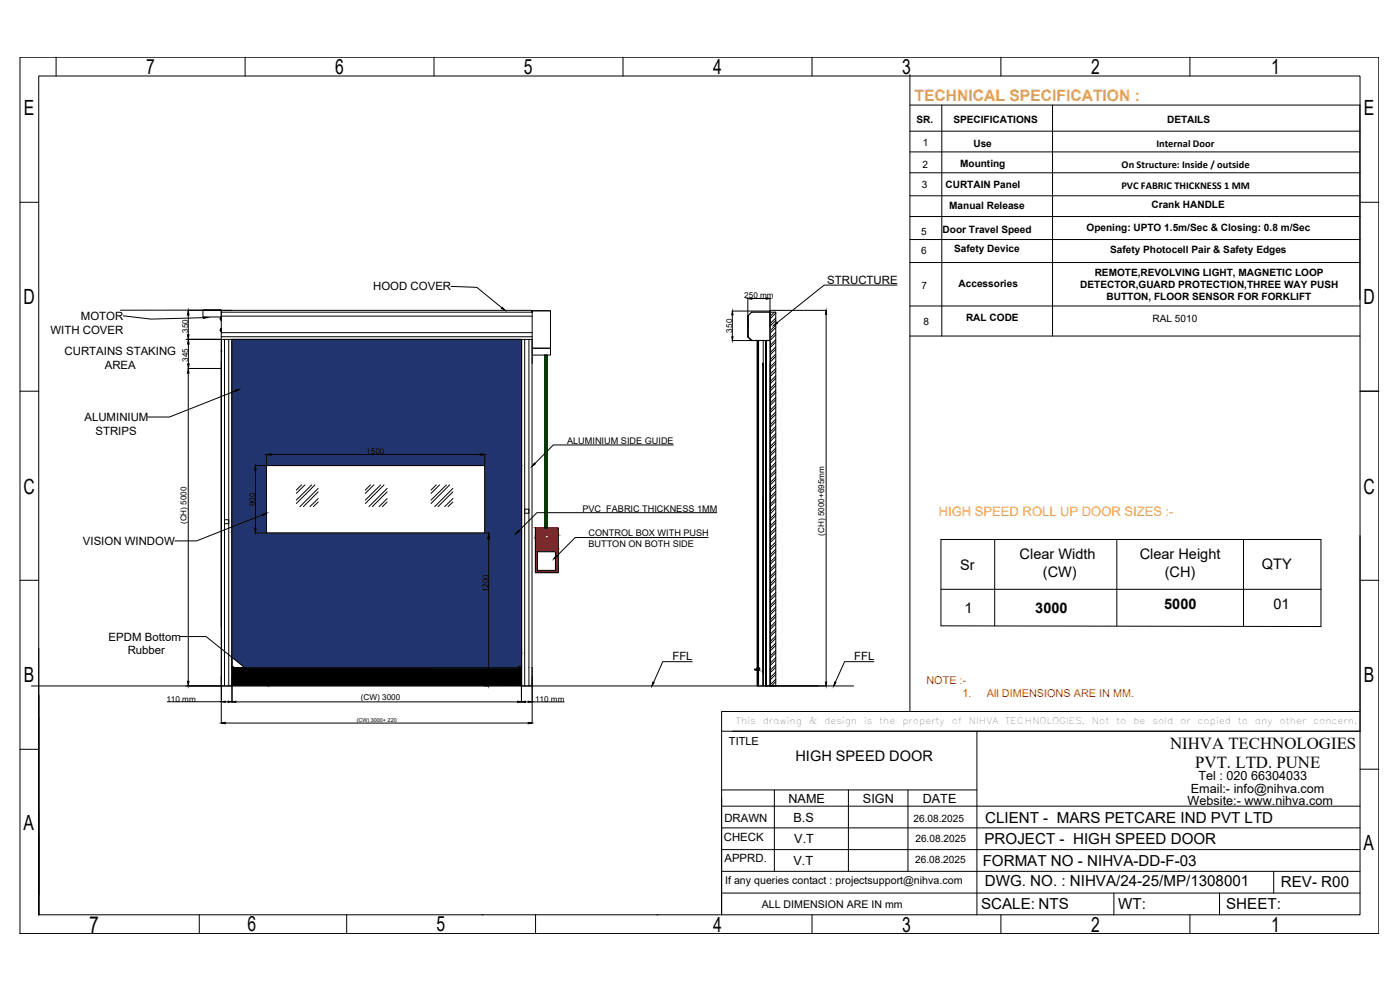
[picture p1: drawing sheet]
<svg xmlns="http://www.w3.org/2000/svg" width="420mm" height="297mm" viewBox="0 0 420 297" stroke-linecap="round" stroke-linejoin="round" font-family="sans-serif">
<!-- layer: 0 -->
<g fill="#cd2027" stroke="#cd2027" stroke-width=".3">
<path d="M160.7 158.4l6.8 2.1v-2.1zM160.7 158.4l6.8 2.1h-6.8z"/>
<path d="M164.1 160.5h3.4zM164.1 160.5h3.4z"/>
<path d="M160.7 160.5h3.3zM160.7 160.5h3.4z"/>
<path d="M164.1 160.5h3.4zM164.1 160.5h3.4z"/>
<path d="M160.7 160.5h3.2zM160.7 160.5h3.3z"/>
<path d="M164.2 160.5l3.3 .1zM164.2 160.5l3.3 .1z"/>
<path d="M160.7 160.5h3.2zM160.7 160.5l3.1 .1z"/>
<path d="M164.3 160.6h3.2zM164.3 160.6h3.2z"/>
<path d="M160.7 160.6h3.1zM160.7 160.6h3z"/>
<path d="M164.4 160.6h3.1zM164.4 160.6h3.1z"/>
<path d="M160.7 160.6h3zM160.7 160.6l2.9 .1z"/>
<path d="M164.5 160.6l3 .1zM164.5 160.6l3 .1z"/>
<path d="M160.7 160.7h2.9zM160.7 160.7l2.9 .1z"/>
<path d="M164.5 160.7l3 .1zM164.5 160.7l3 .1z"/>
<path d="M160.7 160.8h2.9zM160.7 160.8l2.9 .1z"/>
<path d="M164.5 160.8l3 .1zM164.5 160.8l3 .1z"/>
<path d="M160.7 160.9l2.9 .1zM160.7 160.9l2.9 .1z"/>
<path d="M164.6 160.9l2.9 .1zM164.6 160.9l2.9 .1z"/>
<path d="M160.7 161l2.9 .1zM160.7 161l2.9 .1z"/>
<path d="M164.6 161l2.9 .1zM164.6 161l2.9 .1z"/>
<path d="M160.7 161.1h2.9zM160.7 161.1h2.9z"/>
<path d="M164.6 161.1l2.9 .1zM164.6 161.1l2.9 .1z"/>
<path d="M160.7 161.1l2.9 .1zM160.7 161.1l2.9 .1z"/>
<path d="M164.5 161.2l3 .1zM164.5 161.2l3 .1zM164.5 161.3h3zM164.5 161.3h3z"/>
<path d="M160.7 161.2l2.9 .1zM160.7 161.2l2.9 .1z"/>
<path d="M164.5 161.3l3 .1zM164.5 161.3l3 .1z"/>
<path d="M160.7 161.3l3 .1zM160.7 161.3l3 .1z"/>
<path d="M164.5 161.4h3zM164.4 161.4h3.1z"/>
<path d="M160.7 161.4h3.1zM160.7 161.4h3.1z"/>
<path d="M164.4 161.4l3.1 .1zM164.3 161.5h3.2z"/>
<path d="M160.7 161.4l3.2 .1zM160.7 161.4l3.2 .1z"/>
<path d="M164.3 161.5h3.2zM164.2 161.5h3.3z"/>
<path d="M160.7 161.5h3.3zM160.7 161.5h3.3z"/>
<path d="M164.2 161.5h3.3zM164.1 161.5h3.4z"/>
<path d="M160.7 161.5h3.4zM160.7 161.5h3.4z"/>
<path d="M160.7 161.5l6.8 3.1v-3.1zM160.7 161.5l6.8 3.1h-6.8z"/>
<path d="M160.7 164.6l6.8 .8v-.8zM160.7 164.6l6.8 .8h-6.8z"/>
<path d="M166.8 165.4l.7 5.7v-5.7zM166.8 165.4l.7 5.7h-.7z"/>
<path d="M160.7 165.4l.6 5.7v-5.7zM160.7 165.4l.6 5.7h-.6z"/>
<path d="M160.7 171.1l6.8 .7v-.7zM160.7 171.1l6.8 .7h-6.8z"/>
</g>
<path d="M163.5 106.5l.7 51.9v-51.9zM163.5 106.5l.7 51.9h-.7z" fill="#0f0" stroke="#0f0" stroke-width=".3"/>
<g fill="#000" stroke="#000" stroke-width=".3">
<path d="M150.7 92.2l.9 .9-1.1-.6zM233.1 96.7l.2 .3-1.1 .6zM70.6 117.1l1.2-.3-1.1 .7zM160.4 138.9l.3 .3-1 .7zM78.7 154.3l1.3-.3-1.1 .7zM155.5 159.2l.3 .3-1 .7zM166.9 166.7l.3 .2-1 .8zM69.6 200h.6zM70.2 200.1l.1 .2zM79.4 204.8l.9 .9-1.1-.6zM195.9 204.6l.4 .2-.6 1zM250.5 204.6l.4 .2-.7 1z"/>
<path d="M69.6 200v.4zM69.6 200l-.1 .4z"/>
<path d="M69.8 200.4h.5zM69.8 200.4h.5z"/>
<path d="M70.3 200.4h86.2zM70.3 200.4h86.2z"/>
<path d="M69.8 200.4l86.7 5.3v-5.3zM69.8 200.4l86.7 5.3h-86.7z"/>
</g>
<g fill="none" stroke="#000" stroke-width=".3">
<path d="M6 17.2h407.8v262.9h-407.8zM16.8 17.2v5.6M73.6 17.2v5.6M130.2 17.2v5.6M187 17.2v5.6M243.7 17.2v5.6M300.4 17.2v5.6M357.1 17.2v5.6M11.6 22.8h396.6v251.7h-396.6zM273.1 31.5h135v58.4M273.1 39.4h135.1M273.1 22.4v191.1"/>
<path d="M282.6 31.5v69.3M315.9 31.5v69.3M273.1 58.7h135.1M273.1 45.6h135.1M273.1 51.8h135.1M6 60.7h5.6M273.1 78.8h135.1M273.1 65h135.1M273.1 71.9h135.1M408.2 60.7h5.6M60.5 93.1h9.1M66.4 93l-30.3 .1"/>
<path d="M135.4 85.9l7.7 .3 7.5 6.2M231.1 93.7h1.7v112.1h-1.7zM232.4 93.7l-1.2 1.2M232.8 95.4l-1.6 1.6M232.8 97.6l-1.6 1.6M232.8 99.7l-1.6 1.6M232.8 94l-1.6 1.6M232.8 96.1l-1.6 1.6M232.8 98.3l-1.6 1.6M269.2 85.5h-21.9l-14.1 11.3M273.1 91.8h135.1M6 117.4h5.6"/>
<path d="M56.5 101.8h9.8M66.4 108.4v79.7M69.6 101.8h86.9v98.6h-86.9zM70.6 117.3l-19.7 7.8h-6.6M159.7 104.5v2M163.5 106.5h.7v51.9h-.7zM232.8 101.9l-1.6 1.6M232.8 104.1l-1.6 1.6M232.8 106.2l-1.6 1.7M232.8 108.4l-1.6 1.6M232.8 110.6l-1.6 1.6M232.8 112.8l-1.6 1.6"/>
<path d="M232.8 114.9l-1.6 1.6M232.8 117.1l-1.6 1.6M232.8 119.2l-1.6 1.6M232.8 100.4l-1.6 1.7M232.8 102.6l-1.6 1.7M232.8 104.8l-1.6 1.6M232.8 107l-1.6 1.6M232.8 109.1l-1.6 1.6M232.8 111.3l-1.6 1.6M232.8 113.5l-1.6 1.6M232.8 115.6l-1.6 1.6M232.8 117.8l-1.6 1.6"/>
<path d="M232.8 120l-1.6 1.6M273.1 100.8h135.1M408.2 117.4h5.6M80 139.7h65.5v20.2h-65.5zM202.1 133.5h-36l-5.5 5.6M232.8 121.4l-1.6 1.6M232.8 123.6l-1.6 1.6M232.8 125.8l-1.6 1.6M232.8 127.9l-1.6 1.6M232.8 130.1l-1.6 1.6M232.8 132.3l-1.6 1.6M232.8 134.4l-1.6 1.6"/>
<path d="M232.8 136.6l-1.6 1.6M232.8 138.8l-1.6 1.6M232.8 122.2l-1.6 1.6M232.8 124.3l-1.6 1.6M232.8 126.5l-1.6 1.6M232.8 128.6l-1.6 1.6M232.8 130.8l-1.6 1.6M232.8 133l-1.6 1.6M232.8 135.2l-1.6 1.6M232.8 137.3l-1.6 1.6M232.8 139.5l-1.6 1.6M67.4 155.9h1.3v1.2h-1.3z"/>
<path d="M78.8 154.5l-19.8 7.8h-6.5M90.5 145.5l-1.6 1.6M91.5 145.5l-2.6 2.5M93.5 145.5l-4.6 4.6M94.5 145.5l-5.6 5.6M95.5 146.5l-5.5 5.5M95.5 149.6l-2.5 2.4M95.5 147.6l-4.5 4.4M95.5 150.6l-1.4 1.4M111.2 145.5l-1.6 1.6M112.2 145.5l-2.6 2.5M114.2 145.5l-4.6 4.6"/>
<path d="M115.3 145.5l-5.7 5.6M116.2 146.5l-5.5 5.5M116.2 149.6l-2.4 2.4M116.2 147.6l-4.5 4.4M116.2 150.6l-1.4 1.4M130.9 145.5l-1.5 1.6M131.9 145.5l-2.5 2.5M134 145.5l-4.6 4.6M134.9 145.5l-5.5 5.6M135.9 146.5l-5.4 5.5M135.9 149.6l-2.4 2.4M135.9 147.6l-4.4 4.4"/>
<path d="M135.9 150.6l-1.4 1.4M157.5 152.8h1.2v1.2h-1.2zM160.7 158.4h6.8v13.4h-6.8zM215.1 153.8h-54l-5.5 5.6M232.8 140.9l-1.6 1.6M232.8 143.1l-1.6 1.6M232.8 145.3l-1.6 1.6M232.8 147.4l-1.6 1.6M232.8 149.6l-1.6 1.6M232.8 151.8l-1.6 1.6M232.8 154l-1.6 1.6M232.8 156.1l-1.6 1.6"/>
<path d="M232.8 158.3l-1.6 1.6M232.8 141.6l-1.6 1.6M232.8 143.8l-1.6 1.6M232.8 146l-1.6 1.6M232.8 148.2l-1.6 1.6M232.8 150.3l-1.6 1.6M232.8 152.5l-1.6 1.6M232.8 154.7l-1.6 1.6M232.8 156.8l-1.6 1.6M232.8 159l-1.6 1.6M6 174.1h5.6M161.3 165.6h5.4v5.6h-5.4z"/>
<path d="M212.5 161.3h-39.9l-5.5 5.5M232.8 160.4l-1.6 1.6M232.8 162.6l-1.6 1.6M232.8 164.8l-1.6 1.6M232.8 166.9l-1.6 1.7M232.8 169.1l-1.6 1.6M232.8 171.3l-1.6 1.6M232.8 173.4l-1.6 1.7M232.8 175.6l-1.6 1.6M232.8 177.8l-1.6 1.6M232.8 179.9l-1.6 1.7M232.8 161.1l-1.6 1.7"/>
<path d="M232.8 163.4l-1.6 1.6M232.8 165.5l-1.6 1.6M232.8 167.7l-1.6 1.6M232.8 169.8l-1.6 1.6M232.8 172l-1.6 1.6M232.8 174.2l-1.6 1.6M232.8 176.3l-1.6 1.7M232.8 178.5l-1.6 1.6M282.4 176.8h114M282.4 161.9h114v26.1l-114-.2zM298.5 161.9v25.9M335.2 161.9v25.9"/>
<path d="M373.2 161.9v25.9M408.2 160.7v52.8M408.2 174.1h5.6M11.6 194.5v80M54.1 191h7.7l17.5 14M156.5 195.9v4.1h-.8v.4M207.8 198.5h-8.9l-2.7 6.2M232.8 182.1l-1.6 1.6M232.8 184.3l-1.6 1.6M232.8 186.5l-1.6 1.6M232.8 188.6l-1.6 1.6M232.8 190.8l-1.6 1.6"/>
<path d="M232.8 192.9l-1.6 1.6M232.8 195.1l-1.6 1.7M232.8 197.3l-1.6 1.6M232.8 199.5l-1.6 1.6M232.8 180.7l-1.6 1.6M232.8 182.8l-1.6 1.6M232.8 185l-1.6 1.6M232.8 187.2l-1.6 1.6M232.8 189.3l-1.6 1.7M232.8 191.5l-1.6 1.6M232.8 193.7l-1.6 1.6M232.8 195.9l-1.6 1.6"/>
<path d="M232.8 198l-1.6 1.6M262.3 198.5h-8.8l-2.8 6.2M9.4 205.8h246.8M70.3 200.4h85.4M71.7 200.4h.1M73.9 200.4h.1M76.1 200.4h.1M78.3 200.4h.1M80.5 200.4h.1M82.7 200.4h.1M84.9 200.4h.1M87.2 200.4h.1"/>
<path d="M89.4 200.4h.1M91.6 200.4h.1M93.8 200.4h.1M96 200.4h.1M98.2 200.4h.1M100.4 200.4h.1M102.6 200.4h.1M104.8 200.4h.1M107 200.4h.1M109.2 200.4h.1M111.4 200.4h.1M113.6 200.4h.1"/>
<path d="M115.8 200.4h.1M118 200.4h.1M120.2 200.4h.1M122.4 200.4h.1M124.6 200.4h.1M126.8 200.4h.1M129 200.4h.1M131.2 200.4h.1M133.4 200.4h.1M135.6 200.4h.1M137.8 200.4h.1M140 200.4h.1"/>
<path d="M142.2 200.4h.1M144.4 200.4h.1M146.6 200.4h.1M148.8 200.4h.1M155.7 200.4h.1M216.6 213.5h191.6v5.9h-191.6zM216.6 219.4v55.1M219.8 219.4h73.4M232.8 201.6l-1.6 1.6M232.8 203.8l-1.6 1.6M232.8 200.2l-1.6 1.6M232.8 202.3l-1.6 1.6"/>
<path d="M232.8 204.5l-1.3 1.3M408.2 219.4h-115v55.1M6 224.8h5.6M216.6 237h76.6M232.4 237v24.4M254.6 237v24.4M272.5 237v24.4M408.2 230.8h5.6M216.6 254.9h191.6M216.6 248.4h191.6M216.6 241.9h191.6M59.8 274.5v5.6"/>
<path d="M104 274.5v5.6M144.7 274.5h.1M160.7 274.5v5.6M197.2 274.5h.1M216.6 261.4h191.6M216.6 268h191.6M243.7 274.5v5.6M300.4 274.5v5.6M334.3 268v6.5M357.1 274.5v5.6M366 268v6.5M382.3 261.4v6.6"/>
</g>
<!-- layer: PDF_Geometry -->
<path d="M66.1 105.3h.7M66.2 105.1l.5 .5M66.4 104.9v.7M66.7 105.1l-.5 .5" fill="none" stroke="#c0c0c0" stroke-width=".3"/>
<path d="M225.6 93.6h5.5v8.6h-5.5l-1.1-1.1v-6.3zM228.4 201.3h.1" fill="none" stroke="#808080" stroke-width=".3"/>
<g fill="none" stroke="#000" stroke-width=".3">
<path d="M60.9 93.1h5.5v2.1h-5.5zM60.9 93l5.5 .1zM66.1 95.5l.1 .3zM66.1 99l.1 .2zM66.2 95.5l.1 .3zM66.2 95.4l.1 .1M66.2 98.7v.2l.1-.2M66.2 95.4h.1M66.3 98.6l.1 .9zM66.3 95.8l-.1 .2M66.3 99.2l-.1 .1v-.4h.1l-.1 .4M66.3 98.8v.1"/>
<path d="M66.3 95.9v.1M66.4 95.2l-.1 .9zM66.4 93.7v1.2M159.7 93.2h5.5v11.3h-5.5zM159.7 99.8h-93.3v1.2h93.3M159.7 94.9h-93.3v4.9M165.2 93.6v-.4h-5.5v.4v-.5h-93.3v.6h93.3M224.4 94.8v6.2l1.2 1.2-1.2-1.1zM225.6 93.6l5.5 .1v8.4l-5.5 .1-1.1-1.1v-6.3zM231.1 93.2v.4zM231.1 93.2l.1-.1v112.7h-1.4v-96.8v96.8h-.7v-3.8M231.2 93.7h.1"/>
<path d="M55.8 101.8h9.9M66.4 101v.8M66.4 101.8v104h1v-104M68.7 101.8v104h.8v-104M69.6 101.8l-.1 104M156.5 101.8v98.4M156.6 101.8v104M157.5 101.8v104h1.2M158.7 101.8v104h1v-104M159.7 101.8h-93.3v104M159.7 104.5h5.5M159.7 107v2"/>
<path d="M165.2 104.5v2h-5.5M225.6 102.1h5.5M227.6 102.2v103.6M229 109.7l.1 39.7zM229.1 102.2v103.6M229.1 109.6v.1M229.7 102.2v103.6M230 102.2v40.1M231.1 109v96.8M229 149.5v52.5v-52.5M229.1 149.4v.1M230 188.8v-86.6v89.6"/>
<path d="M230 191.5v14.3M230 183.5v.1M230 191.8v14v-14M55.8 205.8h10.9M67.4 205.8h1.3M69.6 203.5h.2M156.4 203.5h.1M156.5 201v4.8h1M156.5 200.4v.7M159.7 200.3v5.5M226.6 201l.8 .2a.51 .51 0 0 0 .6-.4 .51 .51 0 0 0-.6-.5 .51 .51 0 0 0-.3 .7M226.6 200.9h-.1l.9 .3a.36 .36 0 0 1-.3-.6 .36 .36 0 0 1 .6-.1 .36 .36 0 0 1-.1 .6h-.2"/>
<path d="M227.1 201v.2M229.1 202.1l-.1 3.7h-1.7v-103.7v103.7"/>
<circle cx="226.5" cy="200.9" r=".09"/>
</g>
<!-- layer: PDF_Text -->
<g fill="none" stroke="#000" stroke-width=".3">
<path d="M37 94.8l8.3 .9 15.8-.4M56.5 93.1h9.9M56.5 94.5v5.9M219.8 93.3h11.3M219.8 94.5v6.5M224.4 89.6v8.5M225.6 89.6h4.3M231.1 89.6v8.3M231.2 93.1h16.7M247.9 94.3v110.4M56.5 101.8h9.9M56.5 110.6h10"/>
<path d="M56.5 112v92.4M56.5 103.2v6M219.8 102.2h5.8M76.6 139.7h3.3M80 136.3v11.8M81.4 136.4h62.7M145.5 136.3v3.4M76.6 159.9h3.3M76.7 141.1v17.4M145.5 159.9h1.2M146.7 161.7v42.4M50.2 210.6h16.2"/>
<path d="M56.5 205.8h9.9M66.4 203v13.9M66.4 205.8v4.8M67.6 216.9h90.9M67.6 210.6h.8M69.6 203v7.6M70.8 210.6h84.5M145.5 205.8h1.2M156.5 203v7.6M157.7 210.6h.8M159.7 210.6h9.6M159.7 203v13.9"/>
<path d="M231.2 205.8h16.7"/>
</g>
<g fill="#000" stroke="#000" stroke-width=".3">
<path d="M56.5 93.1l.2 1.4h-.5zM61.1 95.1l1.2 .2-1.2 .2zM219.8 93.3l.2 1.2h-.4zM224.4 89.6l1.2-.2v.4zM229.9 89.4l1.2 .2-1.2 .2zM247.9 93.1l.2 1.2h-.4zM56.2 100.4h.5l-.2 1.4zM56.5 110.6l.2 1.4h-.5zM56.5 101.8l.3 1.4h-.5zM56.3 109.2h.5l-.3 1.4zM219.6 101h.4l-.2 1.2zM80 136.4l1.4-.3v.5z"/>
<path d="M144.1 136.1l1.4 .3-1.4 .2zM76.7 139.7l.2 1.4h-.5zM76.4 158.5h.5l-.2 1.4zM146.7 159.9l.3 1.8h-.6zM56.2 204.4h.5l-.2 1.4zM66.4 216.9l1.2-.2v.5zM66.4 210.6l1.2-.2v.4zM68.4 210.4l1.2 .2-1.2 .2zM69.6 210.6l1.2-.2v.4zM146.4 204.1h.6l-.3 1.7zM155.3 210.4l1.2 .2-1.2 .2zM156.5 210.6l1.2-.2v.4z"/>
<path d="M158.5 210.4l1.2 .2-1.2 .2zM158.5 216.7l1.2 .2-1.2 .3zM247.7 204.7h.4l-.2 1.1z"/>
</g>
<!-- layer: 0 -->
<g fill="#22346e" stroke="#22346e" stroke-width=".3">
<path d="M69.6 101.8l86.9 37.9v-37.9zM69.6 101.8l86.9 37.9h-86.9z"/>
<path d="M145.5 139.7l11 20.2v-20.2zM145.5 139.7l11 20.2h-11z"/>
<path d="M69.6 139.7l10.4 20.2v-20.2zM69.6 139.7l10.4 20.2h-10.4z"/>
<path d="M69.6 159.9l86.9 36v-36zM69.6 159.9l86.9 36h-86.9z"/>
<path d="M69.6 195.9l86.9 1.3v-1.3zM69.6 195.9l86.9 1.3h-86.9z"/>
<path d="M69.6 197.2l86.9 2.8v-2.8zM69.6 197.2l86.9 2.8h-83.4z"/>
<path d="M73.1 200h82.6zM73.1 200h83.4z"/>
<path d="M73.1 200l82.6 .4v-.4zM73.1 200l82.6 .4h-82.1z"/>
</g>
<text font-size="7" x="26.8" y="280">7</text>
<g font-size="6.3">
<text x="43.8" y="22.3">7</text>
<text x="100.6" y="22.3">6</text>
<text x="157.3" y="22.3">5</text>
<text x="214.1" y="22.3">4</text>
<text x="270.7" y="22.3">3</text>
<text x="327.4" y="22.3">2</text>
<text x="381.5" y="22.3">1</text>
<text x="7.2" y="34.6">E</text>
<text x="409.3" y="34.6">E</text>
<text x="7" y="91.3">D</text>
<text x="409.2" y="91.3">D</text>
<text x="7.1" y="148.1">C</text>
<text x="409.2" y="148.1">C</text>
<text x="7.1" y="204.7">B</text>
<text x="409.3" y="204.7">B</text>
<text x="7.1" y="248.9">A</text>
<text x="409.2" y="255">A</text>
<text x="74.3" y="279.4">6</text>
<text x="131" y="279.4">5</text>
<text x="214.1" y="279.5">4</text>
<text x="270.7" y="279.6">3</text>
<text x="327.4" y="279.6">2</text>
<text x="381.5" y="279.6">1</text>
</g>
<g font-size="5">
<text x="351.1" y="224.7">NIHVA TECHNOLOGIES</text>
<text x="358.7" y="230.4">PVT. LTD. PUNE</text>
</g>
<text font-size="4.7" fill="#f8991e" x="274.5" y="30.4">TECHNICAL SPECIFICATION :</text>
<g font-size="4.5">
<text x="295.6" y="246.8">CLIENT - MARS PETCARE IND PVT LTD</text>
<text x="295.5" y="253.2">PROJECT - HIGH SPEED DOOR</text>
<text x="294.9" y="259.7">FORMAT NO - NIHVA-DD-F-03</text>
<text x="295.6" y="265.9">DWG. NO. : NIHVA/24-25/MP/1308001</text>
<text x="384.4" y="266.2">REV- R00</text>
<text x="294.5" y="272.8">SCALE: NTS</text>
<text x="335.6" y="272.7">WT:</text>
<text x="368" y="272.8">SHEET:</text>
</g>
<g font-size="4.4">
<text x="306" y="167.8">Clear Width</text>
<text x="342" y="167.8">Clear Height</text>
<text x="288.1" y="170.9">Sr</text>
<text x="313" y="173.1">(CW)</text>
<text x="349.6" y="173">(CH)</text>
<text x="378.7" y="170.8">QTY</text>
<text x="289.4" y="183.9">1</text>
<text x="310.7" y="183.9">3000</text>
<text x="349.4" y="182.8">5000</text>
<text x="382.2" y="182.8">01</text>
<text x="238.7" y="228.4">HIGH SPEED DOOR</text>
</g>
<text font-size="3.9" fill="#f8991e" x="281.8" y="154.7">HIGH SPEED ROLL UP DOOR SIZES :-</text>
<g font-size="3.8">
<text x="357.4" y="238">Email:- info@nihva.com</text>
<text x="359.6" y="234.2">Tel : 020 66304033</text>
<text x="236.6" y="240.9">NAME</text>
<text x="259" y="240.9">SIGN</text>
<text x="276.9" y="240.9">DATE</text>
<text x="356.4" y="241.5">Website:- www.nihva.com</text>
<text x="238.1" y="246.5">B.S</text>
<text x="238.4" y="253">V.T</text>
<text x="238.1" y="259.5">V.T</text>
</g>
<g font-size="3.4">
<text x="112" y="87.2">HOOD COVER</text>
<text x="248.3" y="85.1">STRUCTURE</text>
<text x="15.1" y="100.1">WITH COVER</text>
<text x="24.3" y="96">MOTOR</text>
<text x="19.4" y="106.5">CURTAINS STAKING</text>
<text x="31.4" y="110.6">AREA</text>
<text x="25.3" y="126.3">ALUMINIUM</text>
<text x="28.6" y="130.5">STRIPS</text>
<text x="24.9" y="163.6">VISION WINDOW</text>
<text x="32.6" y="192.2">EPDM Bottom</text>
<text x="38.3" y="196.3">Rubber</text>
<text x="201.8" y="198">FFL</text>
<text x="256.3" y="198">FFL</text>
<text x="217.4" y="246.6">DRAWN</text>
<text x="217.2" y="252.3">CHECK</text>
<text x="217.4" y="258.8">APPRD.</text>
</g>
<g font-size="3.3" fill="#f00">
<text x="278" y="205.1">NOTE :-</text>
<text x="288.8" y="209.1">1.</text>
<text x="296.1" y="209.1">All DIMENSIONS ARE IN MM.</text>
</g>
<text font-size="3.3" x="218.8" y="223.6">TITLE</text>
<g font-size="3.2">
<text x="217.6" y="265.3">If any queries contact : projectsupport@nihva.com</text>
<text x="228.6" y="272.3">ALL DIMENSION ARE IN mm</text>
</g>
<g font-size="3.1">
<text x="347" y="44.2">Internal Door</text>
<text x="336.6" y="50.3">On Structure: Inside / outside</text>
<text x="336.5" y="56.6">PVC FABRIC THICKNESS 1 MM</text>
</g>
<g font-size="3">
<text x="275.1" y="36.8">SR.</text>
<text x="286.1" y="36.8">SPECIFICATIONS</text>
<text x="350.3" y="36.8">DETAILS</text>
<text x="276.9" y="43.7">1</text>
<text x="292.1" y="44">Use</text>
<text x="276.8" y="50.3">2</text>
<text x="288.1" y="50">Mounting</text>
<text x="276.7" y="56.5">3</text>
<text x="283.7" y="56.5">CURTAIN Panel</text>
<text x="284.9" y="62.7">Manual Release</text>
<text x="345.6" y="62.5">Crank HANDLE</text>
<text x="276.4" y="70.6">5</text>
<text x="282.9" y="70">Door Travel Speed</text>
<text x="326.1" y="69.4">Opening: UPTO 1.5m/Sec &amp; Closing: 0.8 m/Sec</text>
<text x="276.5" y="76.2">6</text>
<text x="286.4" y="75.7">Safety Device</text>
<text x="333.2" y="75.8">Safety Photocell Pair &amp; Safety Edges</text>
<text x="328.5" y="82.7">REMOTE,REVOLVING LIGHT, MAGNETIC LOOP</text>
<text x="276.5" y="86.7">7</text>
<text x="287.7" y="86">Accessories</text>
<text x="324.2" y="86.3">DETECTOR,GUARD PROTECTION,THREE WAY PUSH</text>
<text x="332.1" y="89.9">BUTTON, FLOOR SENSOR FOR FORKLIFT</text>
<text x="277.2" y="97.6">8</text>
<text x="289.9" y="96.3">RAL CODE</text>
<text x="345.9" y="96.5">RAL 5010</text>
<text x="274.1" y="246.7">26.08.2025</text>
<text x="274.7" y="252.8">26.08.2025</text>
<text x="274.6" y="259">26.08.2025</text>
</g>
<g font-size="2.8">
<text x="220.9" y="217.2">This</text>
<text x="228.9" y="217.2">drawing</text>
<text x="242.7" y="217.2">&amp;</text>
<text x="247.4" y="217.2">design</text>
<text x="259.3" y="217.2">is</text>
<text x="263.9" y="217.2">the</text>
<text x="270.8" y="217.2">property</text>
<text x="285.7" y="217.2">of</text>
<text x="290.8" y="217.2">NIHVA</text>
<text x="301.7" y="217.2">TECHNOLOGIES.</text>
<text x="327.7" y="217.2">Not</text>
<text x="335" y="217.2">to</text>
<text x="340.2" y="217.2">be</text>
<text x="345.9" y="217.2">sold</text>
<text x="354.2" y="217.2">or</text>
<text x="359.4" y="217.2">copied</text>
<text x="371.5" y="217.2">to</text>
<text x="376.6" y="217.2">any</text>
<text x="384" y="217.2">other</text>
<text x="394.1" y="217.2">concern.</text>
</g>
<g font-size="2.7">
<text x="170.2" y="133.2">ALUMINIUM SIDE GUIDE</text>
<text x="174.8" y="153.5">PVC FABRIC THICKNESS 1MM</text>
<text x="176.6" y="160.9">CONTROL BOX WITH PUSH</text>
<text x="176.6" y="164.2">BUTTON ON BOTH SIDE</text>
</g>
<g font-size="2.4">
<text x="223.4" y="89.5">250 mm</text>
<text x="56.5" y="99.9" transform="rotate(-90 56.5 99.9)">350</text>
<text x="219.8" y="99.8" transform="rotate(-90 219.8 99.8)">350</text>
<text x="56.5" y="108.6" transform="rotate(-90 56.5 108.6)">345</text>
<text x="109.9" y="136.3">1500</text>
<text x="76.6" y="151.8" transform="rotate(-90 76.6 151.8)">900</text>
<text x="56" y="157.3" transform="rotate(-90 56 157.3)">(CH) 5000</text>
<text x="247.4" y="160.8" transform="rotate(-90 247.4 160.8)">(CH) 5000+695mm</text>
<text x="146.6" y="177.7" transform="rotate(-90 146.6 177.7)">1200</text>
<text x="49.9" y="210.6">110 mm</text>
<text x="108.3" y="210">(CW) 3000</text>
<text x="160.6" y="210.6">110 mm</text>
</g>
<text font-size="1.6" x="107" y="216.6">(CW) 3000+ 220</text>
</svg>
